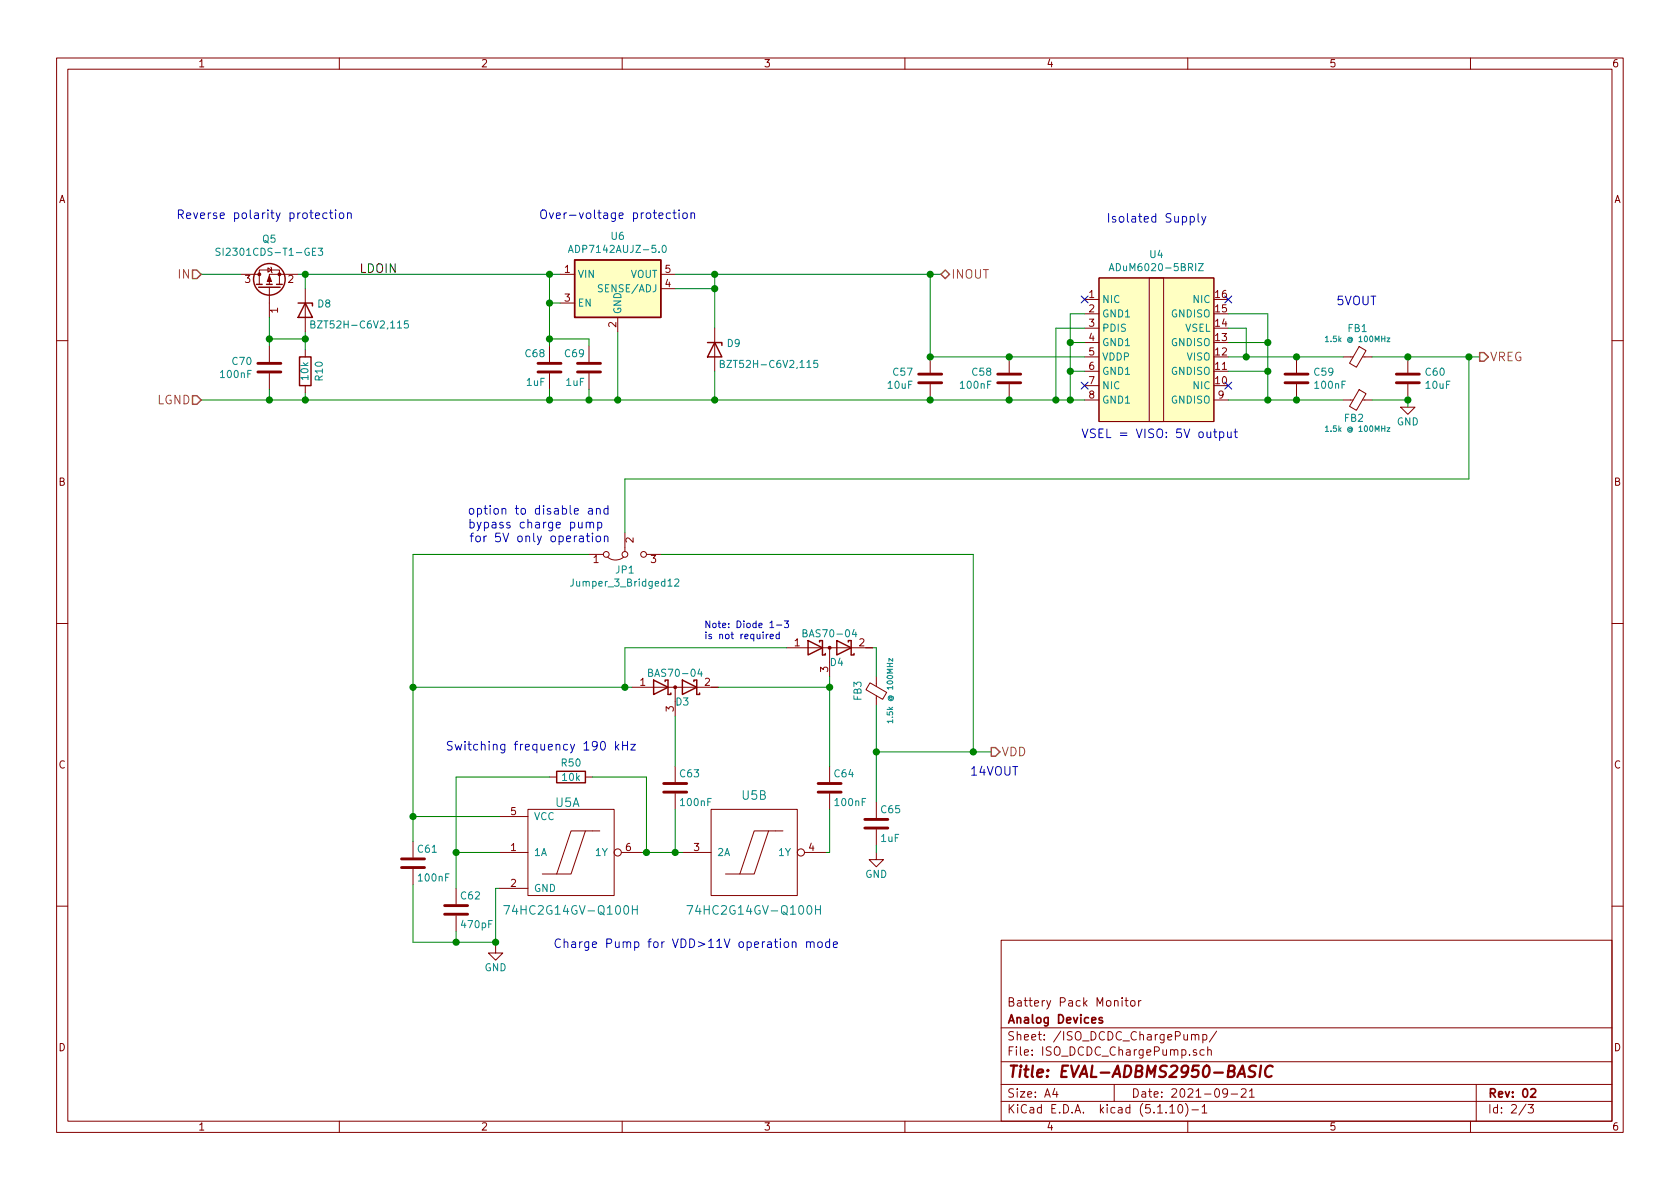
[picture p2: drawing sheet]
<svg xmlns="http://www.w3.org/2000/svg" width="297mm" height="210mm" viewBox="0 0 297 210" stroke-linecap="round" stroke-linejoin="round" font-family="sans-serif">
<g fill="none" stroke="#840000" stroke-width=".18">
<path d="M10 10.3h277v189.9h-277zM12 12.2h273v186.1h-273zM60 10.3v1.9M110 10.3v1.9M160 10.3v1.9M210 10.3v1.9M260 10.3v1.9M42.5 48.5h3.3M45.8 50.3v-2.6h3.6v2.6M47.4 47.4l.6 .3-.6 .4zM47.6 50.8v5.3M47.9 47.2l.1 .2v.7l.1 .2"/>
<path d="M52.7 48.5h-5.1v1.8M54 51v7.7M99.1 48.5h2.5M99.1 53.6h2.5M109.2 56.1v2.6M116.8 48.5h2.6M116.8 51h2.6M126.4 58v7.7M191.8 53h2.5M191.8 55.5h2.5M191.8 58h2.5M194.3 49.1h20.3v25.4h-20.3z"/>
<path d="M203.2 49.1h2.5v25.4h-2.5zM10 60.2h2M47.6 61.2v2.8M47.6 66v2.8M54 61.8v1.3M54 68.2v1.3M97.2 61.2v2.8M97.2 66v2.8M104.1 61.2v2.8M104.1 66v2.8M164.5 63.1v2.8M164.5 67.9v2.8"/>
<path d="M178.4 63.1v2.8M178.4 67.9v2.8M191.8 70.7h2.5M191.8 63.1h2.5M191.8 60.6h2.5M191.8 65.7h2.5M191.8 68.2h2.5M214.6 70.7h2.6M229.2 63.1v2.8M229.2 67.9v2.8M237.5 70.7h1.7M237.5 63.1h1.7"/>
<path d="M240.3 68.9l1.2 .7-1.7 3-1.2-.7zM240.3 61.3l1.2 .7-1.7 2.9-1.2-.7zM240.9 70.7h1.7M240.9 63.1h1.7M247.6 72h2.6l-1.3 1.3zM248.9 63.1v2.8M248.9 67.9v2.8M285 60.2h2M104.1 98h2.6M107.4 98.5a2.26 2.26 0 0 0 2.8 0M110.5 94.2v3.3M114.3 98h2.5"/>
<path d="M10 110.3h2M139.1 114.5h15.2M146.7 114.5v5.1M154.9 119.6v1.8M285 110.3h2M97.2 137.4h1.2M103.5 137.4h1.3M111.8 121.5h15.2M119.4 121.5v5.1M119.4 135.5v2.8M146.7 135.5v2.8M153.8 120.7l3 1.7-.7 1.3-3-1.7z"/>
<path d="M154.9 123.1v1.6M73 148.8v2.8M73 153.7v2.8M80.6 157.1v2.8M88.3 150.7h5M88.3 157.1h5M88.3 144.4h5M93.3 143.1h15.3v15.3h-15.3zM103.5 146.9h-2.5l-2.6 7.7h-2.5M106 146.9h-2.5l-2.5 7.7h-2.6M109.9 150.7h3.8M119.4 140.3v2.8"/>
<path d="M120.6 150.7h5.1M125.7 143.1h15.3v15.3h-15.3zM135.9 146.9h-2.6l-2.5 7.7h-2.5M138.4 146.9h-2.5l-2.6 7.7h-2.5M142.2 150.7h3.8M146.7 140.3v2.8M154.9 150.7v1.3h1.3l-1.3 1.3-1.2-1.3h1.2M154.9 141.9v2.7M154.9 146.7v2.8M10 160.2h2M80.6 161.9v2.8M87.6 167.3v1.2h1.3l-1.3 1.3-1.2-1.3h1.2"/>
<path d="M177 166.3h108v32h-108zM198.4 176.4v.2M198.4 176.9v1M198.9 176.9h.6M199.1 176.4v1.3l.4 .2M200 177.1l.2-.2 .4 .2 .1 .5-.1 .2-.4 .1-.2-.1zM201.3 176.9v1M201.8 176.9l-.5 .3M285 160.2h2M60 198.3v1.9M110 198.3v1.9M160 198.3v1.9"/>
<path d="M177 194.8h108M177 191.8h108M177 187.8h108M177 181.8h108M186.5 192.5l-.4 1h1M186.8 193v1M197 191.8v3M206.8 195.8l.5-.5v1.5M206.8 196.8h.9M208.5 195.4l.1-.1a.8 .8 0 0 1 .5 .8 .8 .8 0 0 1-.5 .7 1 1 0 0 1-.1-1.4zM209.6 195.1a1.71 1.71 0 0 1 0 2.3M210 198.3v1.9"/>
<path d="M210.7 183.1v-.1a.37 .37 0 0 1 .6 .1v.8M210.7 196.3h1.2M211.3 183.1l.2-.2 .4 .1 .1 .9M211.5 185.7l-.3-.1-.2 .2v.2l.5 .2v.3h-.5M212.5 195.8l.5-.5v1.5M212.5 196.8h.9M212.7 183l.4-.1 .3 .3-.1 .6h-.6M212.7 182.9v1.5M212.9 185.7l-.4-.1-.3 .3v.6l.3 .1 .4-.1M213.5 185.7l.2-.1 .4 .1 .1 .9M213.5 185.1v1.5M215.1 182.3l-1.3 2"/>
<path d="M217 193.2l-.1 .2a.48 .48 0 0 1-.6-.1v-.6a.48 .48 0 0 1 .6-.1l.1 .1a1.19 1.19 0 0 1-.2 1.2l-.5 .1M217.7 193.5h1.1M219.5 192.7l.2-.2h.3l.3 .2v.3v.2l-.9 .8h.9M220.9 193l.4-.5v1.5M220.9 194h.9M260 198.3v1.9M261 191.8v6.5M269.8 195.2l-1.2 2M270.2 195.3h.9l-.5 .6 .4 .1v.7l-.2 .1-.6-.1"/>
<circle cx="107.2" cy="98" r=".51"/>
<circle cx="110.5" cy="98" r=".51"/>
<circle cx="113.8" cy="98" r=".51"/>
<circle cx="109.2" cy="150.7" r=".63"/>
<circle cx="141.6" cy="150.7" r=".63"/>
</g>
<path d="M194.9 180a.37 .37 0 0 0-.6 .1l.1 .3 .5 .1 .1 .1-.3 .3-.4-.1M270.7 192.7l.2-.2h.3l.3 .5-.9 1h.9" fill="none" stroke="#840000" stroke-width=".3"/>
<path d="M222.1 188.5a.79 .79 0 0 0-1.2 .3v.2a.81 .81 0 0 0 .9 .6 .51 .51 0 0 1 .1 .5 .51 .51 0 0 1-.4 .3l-.8-.1M223 188.4l-.3 2M225 188.6a.87 .87 0 0 0-1 0 .87 .87 0 0 0-.3 1 .69 .69 0 0 0 .3 .8 .69 .69 0 0 0 .8-.1" fill="none" stroke="#840000" stroke-width=".41"/>
<g fill="none" stroke="#840000" stroke-width=".25">
<path d="M45.3 50.3h1.1M45.7 50.8h3.8M47.1 50.3h1M48.9 50.3h1M52.7 53.6h2.5v.5M54 53.6l1.2 2.5h-2.5zM101.6 46h15.2v10.1h-15.2zM53 63.1h2v5.1h-2zM125.1 60.6h2.5v.5M126.4 60.6l1.2 2.5h-2.5zM142.9 113.3l2.5 1.2-2.5 1.3zM144.9 113.5v-.2h.5v2.5h.5v-.2"/>
<path d="M148 113.3l2.5 1.2-2.5 1.3zM150 113.5v-.2h.5v2.5h.5v-.2M98.4 136.4h5.1v2h-5.1zM115.6 120.3l2.5 1.2-2.5 1.3zM117.6 120.5v-.2h.5v2.5h.5v-.3M120.6 120.3l2.6 1.2-2.6 1.3zM122.7 120.5v-.2h.5v2.5h.5v-.3"/>
<circle cx="47.6" cy="49.4" r="2.79"/>
</g>
<g fill="none" stroke="#008484" stroke-width=".18">
<path d="M38.9 44l-.5-.1-.2 .1v.4l.6 .2 .1 .3-.2 .3-.5-.1M55 57.3h.5l.2-.2-.1-.2-.6-.2v1.3h.4l.3-.1v-.3l-.3-.3M56.3 43.9h.7l-.4 .5 .4 .1v.5l-.2 .2-.5-.2M72.2 56.7h-.6l-.1 .6 .2-.1 .5 .1v.6l-.2 .1-.5-.1M100.5 44.6l.4-1.2 .4 1.2M100.6 44.3h.6M117.2 43.5l.2-.1a.67 .67 0 0 1 .4 .6 .67 .67 0 0 1-.4 .6l-.3-.2v-.2zM196.1 47.9l.4-1.3 .5 1.3M196.2 47.5h.6M211.9 46.6h.9l-.9 1.3h.9M234.3 59.7l.3-.3v1M245.2 59.8h.5l-.5 .6h.5"/>
<path d="M127.4 64.3h.5l.1-.2v-.3l-.6-.1v1.3h.4l.2-.1 .1-.3-.3-.3M144.6 63.7h-.7v.6l.2-.1 .5 .1v.6l-.3 .1-.4-.1M234.3 75.6l.3-.3v1M234.3 76.3h.6M234.3 60.4h.6M245.2 75.6h.5l-.5 .7h.5M101.3 102.4v.9a.39 .39 0 0 1-.4 .4M114.7 118.9h.5l.1-.2v-.2l-.6-.2v1.3h.5l.2-.2v-.2l-.3-.3M119.3 102.5l.5-.1 .2 .3-.7 1h.7M123.7 118.3l-.3 .9h.8M124 118.8v.8M142 112l.5-.1 .1-.2v-.2l-.6-.2v1.3h.5l.2-.2v-.2l-.3-.2"/>
<path d="M151 111.3l-.3 .9h.8M151.3 111.8v.8M157.8 116.4v.5l-.6-.5v.5M157.8 127.6h-1l.3 .2M157.8 127.3v.5M89.1 160.1h1l-.6 1.6M111.8 160.9h.9M112.7 160.1v1.6M121.5 160.1h1l-.7 1.6M144.2 160.9h.9M145.1 160.1v1.6"/>
</g>
<g fill="none" stroke="#840000" stroke-width=".51">
<path d="M45.6 65.8h4.1M45.6 64.3h4.1M95.1 65.8h4.1M95.1 64.3h4.1M102.1 65.8h4.1M102.1 64.3h4.1M162.4 67.7h4.1M162.4 66.2h4.1M176.4 67.7h4.1M176.4 66.2h4.1M227.2 67.7h4.1M227.2 66.2h4.1"/>
<path d="M246.9 67.7h4.1M246.9 66.2h4.1M117.3 138.6h4.1M144.7 138.6h4M71 153.4h4.1M71 151.9h4.1M117.3 140.1h4.1M144.7 140.1h4M152.9 146.4h4.1M152.9 144.9h4.1M78.6 161.7h4.1M78.6 160.1h4.1"/>
</g>
<g fill="#ffffc2" stroke="#ffffc2" stroke-width=".18">
<path d="M101.6 46h15.2v10.1h-15.2z"/>
<path d="M194.3 49.1h20.3v25.4h-20.3z"/>
</g>
<g fill="#840000" stroke="#840000" stroke-width=".18">
<path d="M47.6 48.8l.4 1h-.8z"/>
<circle cx="49.4" cy="48.5" r=".25"/>
<circle cx="45.8" cy="48.5" r=".25"/>
<circle cx="119.4" cy="121.5" r=".25"/>
<circle cx="146.7" cy="114.5" r=".25"/>
</g>
<g fill="none" stroke="#008400" stroke-width=".18">
<path d="M35.6 48.5h6.9M47.6 56.1v5.1M47.6 59.9h6.4M52.7 48.5h46.4M54 48.5v2.5M54 58.7v3.1M97.2 48.5v12.7M97.2 59.9h6.9v1.3M97.2 53.6h1.9M109.2 58.7v12M119.4 51h7M119.4 48.5h47"/>
<path d="M126.4 48.5v9.5M164.5 48.5v14.6h27.3M191.8 58h-5.1v12.7M191.8 55.5h-2.6v15.2M217.2 58h3.1v5.1M217.2 55.5h7v15.2M35.6 70.7h156.2M47.6 68.8v1.9M54 69.5v1.2M97.2 68.8v1.9M104.1 68.8v1.9M126.4 65.7v5"/>
<path d="M189.2 60.6h2.6M189.2 65.7h2.6M217.2 63.1h20.3M217.2 70.7h20.3M217.2 60.6h7M217.2 65.7h7M242.6 63.1h19M242.6 70.7h6.3v1.3M259.7 63.1v21.6h-149.2v9.5M104.1 98h-31.1v50.8M116.8 98h55.3v35M139.1 114.5h-28.6v7"/>
<path d="M146.7 119.6v15.9M154.3 114.5h.6v5.1M73 121.5h38.8M97.2 137.4h-16.6v19.7M104.8 137.4h9.5v13.3M119.4 126.6v8.9M127 121.5h19.7M154.9 124.7v17.2M154.9 133h20.4M73 156.5v10.1h14.6M73 144.4h15.3M80.6 150.7h7.7"/>
<path d="M88.3 157.1h-.7v10.2M113.7 150.7h6.9M119.4 143.1v7.6M146.7 143.1v7.6h-.7M154.9 149.5v1.2M80.6 164.7v1.9"/>
</g>
<path d="M34 47.7h.8l.8 .8-.8 .8h-.8zM166.4 48.5l.7-.8 .8 .8-.8 .8zM34 70h.8l.8 .7-.8 .8h-.8zM261.6 62.4h.8l.7 .7-.7 .8h-.8zM175.3 132.2h.7l.8 .8-.8 .7h-.7z" fill="none" stroke="#848400" stroke-width=".25"/>
<g fill="none" stroke="#0000c2" stroke-width=".18">
<path d="M57.8 37.7l-.4-.1-.3 .2v.7a.48 .48 0 0 0 .7 .1M58.2 37.6h.6M58.5 37.1v1.3l.3 .3M59.3 37.1v.2M59.3 37.6v1.1M60.1 37.8l.4-.2 .3 .3v.4l-.3 .4-.4-.1-.1-.3zM61.4 37.8l.2-.2 .4 .1 .1 1M61.4 37.6v1.1M118.5 37.7l-.4-.1-.2 .2v.7a.48 .48 0 0 0 .6 .1M119 37.6h.6M119.2 37.1v1.3l.1 .2 .3 .1M120.1 37.1v.2"/>
<path d="M120.1 37.6v1.1M120.8 37.8l.2-.2 .4 .2 .1 .5-.1 .3-.4 .1-.2-.2zM122.2 37.8l.2-.2 .4 .1v1M122.2 37.6v1.1M210.4 38.3h.5l.3 .3v.4l-.2 .2h-.6M211.8 37.8v1.3l.2 .2M212.5 38.3l.4 1M213.2 38.3l-.5 1.3-.2 .2M214.6 76.4h.5M214.8 75.9v1.3l.3 .2M215.6 76.4h.5l.3 .3v.4l-.2 .2h-.6M215.6 76.4v1.5"/>
<path d="M217 76.4l.1 .9 .4 .1 .2-.2M217.7 76.4v1M218.2 76.4h.6M218.4 75.9v1.3l.4 .2M83 90l.3-.1 .4 .1 .1 .6-.2 .3h-.3l-.3-.1zM83.1 92.4l.4-.1 .3 .2v.7a.48 .48 0 0 1-.7 .1M83.1 91.8v1.6M83.1 94.8h.6M83.7 94.3l-.4 .2v1.3M84.2 94.9l.2-.1 .5 .1v.6l-.1 .2-.4 .1-.2-.1zM84.4 92.3l.3 1.1M84.4 90l.5-.1 .2 .3-.1 .7h-.6"/>
<path d="M84.4 89.9v1.5M85.1 92.3l-.5 1.4-.2 .2M85.6 89.9h.6M85.6 94.8v1M85.8 89.4v1.3l.4 .2M86 94.8l-.3 .1-.1 .2M106.9 94.9l.2-.1 .3 .1 .1 .9M107.5 90l-.4-.1-.3 .3 .1 .7h.6M107.5 89.4v1.5M135.5 112.2v.7M135.8 112.2l-.3 .2M136.1 111h.7"/>
<path d="M136.2 112.6l.6-.2-.1-.2h-.4l-.1 .1v.6h.5M137.3 110.5h.9M137.8 112.2h-.4l-.2 .2 .1 .5h.5M137.8 111.8v1.1M138.7 109.8h.7l-.4 .5 .4 .1v.5l-.2 .1-.5-.1M106.3 131.2l.2-.1a.82 .82 0 0 1 .6 .6 .82 .82 0 0 1-.3 .9h-.1a.86 .86 0 0 1-.4-1.4zM108.8 131.1v1.5M109 132l.4 .6M109.4 131.6l-.6 .6M110.1 131.1v1.5M110.1 131.8h.8M110.9 131.1v1.5"/>
<path d="M111.5 131.6h.8l-.8 1h.8M140.1 166.7l.1-.1a.37 .37 0 0 1 .5 .1v.9M140.1 166.5v1.1M142.6 166.7l.1-.1a.37 .37 0 0 1 .6 .1v.9M142.6 166.5v1.1M143.3 166.7a.36 .36 0 0 1 .3-.2 .36 .36 0 0 1 .3 .2v.9M144.7 166.7l.2-.2 .4 .2 .1 .6-.2 .2-.3 .1-.2-.2zM146.7 166.6l-.4-.1-.3 .3 .1 .7h.6M146.7 166v1.6M147.3 167.1l.8-.2-.1-.3-.4-.1-.3 .2 .1 .8h.6"/>
</g>
<g fill="#008400" stroke="#008400" stroke-width=".25">
<circle cx="164.5" cy="48.5" r=".51"/>
<circle cx="189.2" cy="65.7" r=".51"/>
<circle cx="73" cy="121.5" r=".51"/>
<circle cx="126.4" cy="48.5" r=".51"/>
<circle cx="189.2" cy="60.6" r=".51"/>
<circle cx="126.4" cy="51" r=".51"/>
<circle cx="47.6" cy="70.7" r=".51"/>
<circle cx="47.6" cy="59.9" r=".51"/>
<circle cx="259.7" cy="63.1" r=".51"/>
<circle cx="126.4" cy="70.7" r=".51"/>
<circle cx="189.2" cy="70.7" r=".51"/>
<circle cx="186.7" cy="70.7" r=".51"/>
<circle cx="224.2" cy="70.7" r=".51"/>
<circle cx="119.4" cy="150.7" r=".51"/>
<circle cx="164.5" cy="63.1" r=".51"/>
<circle cx="87.6" cy="166.6" r=".51"/>
<circle cx="109.2" cy="70.7" r=".51"/>
<circle cx="146.7" cy="121.5" r=".51"/>
<circle cx="80.6" cy="150.7" r=".51"/>
<circle cx="248.9" cy="70.7" r=".51"/>
<circle cx="54" cy="70.7" r=".51"/>
<circle cx="114.3" cy="150.7" r=".51"/>
<circle cx="110.5" cy="121.5" r=".51"/>
<circle cx="172.1" cy="133" r=".51"/>
<circle cx="154.9" cy="133" r=".51"/>
<circle cx="73" cy="144.4" r=".51"/>
<circle cx="80.6" cy="166.6" r=".51"/>
<circle cx="220.3" cy="63.1" r=".51"/>
<circle cx="229.2" cy="63.1" r=".51"/>
<circle cx="97.2" cy="53.6" r=".51"/>
<circle cx="224.2" cy="65.7" r=".51"/>
<circle cx="97.2" cy="48.5" r=".51"/>
<circle cx="97.2" cy="59.9" r=".51"/>
<circle cx="224.2" cy="60.6" r=".51"/>
<circle cx="178.4" cy="70.7" r=".51"/>
<circle cx="104.1" cy="70.7" r=".51"/>
<circle cx="229.2" cy="70.7" r=".51"/>
<circle cx="97.2" cy="70.7" r=".51"/>
<circle cx="248.9" cy="63.1" r=".51"/>
<circle cx="54" cy="48.5" r=".51"/>
<circle cx="164.5" cy="70.7" r=".51"/>
<circle cx="54" cy="59.9" r=".51"/>
<circle cx="178.4" cy="63.1" r=".51"/>
</g>
<path d="M191.2 52.3l1.2 1.3M192.4 52.3l-1.2 1.3M216.6 52.3l1.2 1.3M217.8 52.3l-1.2 1.3M191.2 67.6l1.2 1.2M192.4 67.6l-1.2 1.2M216.6 67.6l1.2 1.2M217.8 67.6l-1.2 1.2" fill="none" stroke="#000084" stroke-width=".18"/>
<text font-size="2.8" fill="#840000" x="178" y="190.5">Title: EVAL-ADBMS2950-BASIC</text>
<g font-size="2.1" fill="#0000c2">
<text x="31.1" y="38.7">Reverse polarity protection</text>
<text x="95.2" y="38.7">Over-voltage protection</text>
<text x="195.6" y="39.4">Isolated Supply</text>
<text x="236.2" y="54">5VOUT</text>
<text x="191.1" y="77.5">VSEL = VISO: 5V output</text>
<text x="86.1" y="93.4">bypass charge pump</text>
<text x="86.6" y="91">option to disable and</text>
<text x="86.7" y="95.9">for 5V only operation</text>
<text x="78.7" y="132.7">Switching frequency 190 kHz</text>
<text x="171.4" y="137.2">14VOUT</text>
<text x="97.8" y="167.6">Charge Pump for VDD&gt;11V operation mode</text>
</g>
<g font-size="2.1" fill="#848400">
<text x="31.6" y="49.3">IN</text>
<text x="168.1" y="49.3">INOUT</text>
<text x="263.4" y="63.9">VREG</text>
<text x="27.8" y="71.5">LGND</text>
<text x="177" y="133.7">VDD</text>
</g>
<text font-size="2.1" x="63.5" y="48.3">LDOIN</text>
<g font-size="2.1" fill="#008484">
<text x="98.2" y="142.7">U5A</text>
<text x="131.2" y="141.4">U5B</text>
<text x="90.4" y="161.7">74HC2G14GV-Q100H</text>
<text x="122.8" y="161.7">74HC2G14GV-Q100H</text>
</g>
<g font-size="2.1" fill="#840000">
<text x="178" y="178">Battery Pack Monitor</text>
<text x="178" y="184">Sheet: /ISO_DCDC_ChargePump/</text>
<text x="178" y="181">Analog Devices</text>
<text x="178" y="186.7">File: ISO_DCDC_ChargePump.sch</text>
<text x="178" y="196.9">KiCad E.D.A. kicad (5.1.10)-1</text>
<text x="178" y="194.1">Size: A4</text>
<text x="200" y="194.1">Date: 2021-09-21</text>
<text x="263" y="194.1">Rev: 02</text>
<text x="263" y="196.9">Id: 2/3</text>
</g>
<g font-size="1.8" fill="#840000">
<text x="35" y="11.9">1</text>
<text x="85" y="11.9">2</text>
<text x="135" y="11.9">3</text>
<text x="185" y="11.9">4</text>
<text x="235" y="11.9">5</text>
<text x="285" y="11.9">6</text>
<text x="10.4" y="35.9">A</text>
<text x="285.4" y="35.9">A</text>
<text x="43.3" y="50">3</text>
<text x="51" y="50">2</text>
<text x="99.8" y="48.3">1</text>
<text x="99.8" y="53.3">3</text>
<text x="117.6" y="50.8">4</text>
<text x="117.6" y="48.3">5</text>
<text x="192.6" y="52.7">1</text>
<text x="214.9" y="52.7">16</text>
<text x="49.1" y="55.3" transform="rotate(-90 49.1 55.3)">1</text>
<text x="109" y="57.9" transform="rotate(-90 109 57.9)">2</text>
<text x="192.6" y="55.2">2</text>
<text x="192.6" y="57.8">3</text>
<text x="214.9" y="57.8">14</text>
<text x="214.9" y="55.2">15</text>
<text x="192.6" y="60.3">4</text>
<text x="192.6" y="62.9">5</text>
<text x="192.6" y="65.4">6</text>
<text x="214.9" y="65.4">11</text>
<text x="214.9" y="62.9">12</text>
<text x="214.9" y="60.3">13</text>
<text x="192.6" y="67.9">7</text>
<text x="192.6" y="70.5">8</text>
<text x="214.9" y="67.9">10</text>
<text x="215.4" y="70.5">9</text>
<text x="10.4" y="85.9">B</text>
<text x="285.4" y="85.9">B</text>
<text x="112" y="96" transform="rotate(-90 112 96)">2</text>
<text x="104.9" y="99.6">1</text>
<text x="115.1" y="99.6">3</text>
<text x="140.5" y="114.3">1</text>
<text x="146.4" y="118.8" transform="rotate(-90 146.4 118.8)">3</text>
<text x="151.9" y="114.3">2</text>
<text x="113.2" y="121.3">1</text>
<text x="119.1" y="125.8" transform="rotate(-90 119.1 125.8)">3</text>
<text x="124.6" y="121.3">2</text>
<text x="10.4" y="135.9">C</text>
<text x="285.4" y="135.9">C</text>
<text x="90.3" y="144.1">5</text>
<text x="90.3" y="150.5">1</text>
<text x="110.6" y="150.5">6</text>
<text x="122.7" y="150.5">3</text>
<text x="143" y="150.5">4</text>
<text x="90.3" y="156.8">2</text>
<text x="10.4" y="185.9">D</text>
<text x="285.4" y="185.9">D</text>
<text x="35" y="199.9">1</text>
<text x="85" y="199.9">2</text>
<text x="135" y="199.9">3</text>
<text x="185" y="199.9">4</text>
<text x="235" y="199.9">5</text>
<text x="285" y="199.9">6</text>
</g>
<g font-size="1.8" fill="#008484">
<text x="39.6" y="45.2">SI2301CDS-T1-GE3</text>
<text x="46.5" y="42.9">Q5</text>
<text x="101.5" y="44.7">ADP7142AUJZ-5.0</text>
<text x="108.1" y="42.4">U6</text>
<text x="197.1" y="47.9">ADuM6020-5BRIZ</text>
<text x="203.4" y="45.6">U4</text>
<text x="102.1" y="49.1">VIN</text>
<text x="106.3" y="51.7">SENSE/ADJ</text>
<text x="111.4" y="49.1">VOUT</text>
<text x="194.8" y="53.6">NIC</text>
<text x="211.1" y="53.6">NIC</text>
<text x="56" y="58.1">BZT52H-C6V2,115</text>
<text x="56.2" y="54.4">D8</text>
<text x="102.1" y="54.2">EN</text>
<text x="109.9" y="55.6" transform="rotate(-90 109.9 55.6)">GND</text>
<text x="194.8" y="56.1">GND1</text>
<text x="194.8" y="58.7">PDIS</text>
<text x="207.1" y="56.1">GNDISO</text>
<text x="209.5" y="58.7">VSEL</text>
<text x="238.4" y="58.7">FB1</text>
<text x="41.1" y="64.5">C70</text>
<text x="93" y="63.2">C68</text>
<text x="99.9" y="63.2">C69</text>
<text x="128.4" y="65.1">BZT52H-C6V2,115</text>
<text x="128.6" y="61.4">D9</text>
<text x="194.8" y="61.2">GND1</text>
<text x="194.8" y="63.7">VDDP</text>
<text x="207.1" y="61.2">GNDISO</text>
<text x="209.9" y="63.7">VISO</text>
<text x="39.1" y="66.8">100nF</text>
<text x="54.5" y="67.1" transform="rotate(-90 54.5 67.1)">10k</text>
<text x="57.1" y="67.3" transform="rotate(-90 57.1 67.3)">R10</text>
<text x="93.1" y="68.2">1uF</text>
<text x="100.1" y="68.2">1uF</text>
<text x="157.1" y="68.8">10uF</text>
<text x="158" y="66.4">C57</text>
<text x="170" y="68.8">100nF</text>
<text x="172" y="66.4">C58</text>
<text x="194.8" y="66.3">GND1</text>
<text x="194.8" y="68.8">NIC</text>
<text x="194.8" y="71.4">GND1</text>
<text x="207.1" y="66.3">GNDISO</text>
<text x="207.1" y="71.4">GNDISO</text>
<text x="211.1" y="68.8">NIC</text>
<text x="232.4" y="66.4">C59</text>
<text x="232.6" y="68.8">100nF</text>
<text x="252.1" y="66.4">C60</text>
<text x="252.2" y="68.8">10uF</text>
<text x="237.7" y="74.6">FB2</text>
<text x="247" y="75.2">GND</text>
<text x="108.9" y="101.4">JP1</text>
<text x="101.5" y="103.7">Jumper_3_Bridged12</text>
<text x="142.6" y="112.7">BAS70-04</text>
<text x="115.3" y="119.7">BAS70-04</text>
<text x="146.8" y="117.8">D4</text>
<text x="119.5" y="124.8">D3</text>
<text x="152.3" y="123.8" transform="rotate(-90 152.3 123.8)">FB3</text>
<text x="99.3" y="135.6">R50</text>
<text x="120.3" y="137.5">C63</text>
<text x="147.6" y="137.5">C64</text>
<text x="99.5" y="138.1">10k</text>
<text x="120.5" y="142.5">100nF</text>
<text x="147.8" y="142.5">100nF</text>
<text x="155.9" y="143.8">C65</text>
<text x="94.4" y="145">VCC</text>
<text x="155.8" y="148.9">1uF</text>
<text x="73.9" y="150.8">C61</text>
<text x="74.1" y="155.9">100nF</text>
<text x="94.4" y="151.4">1A</text>
<text x="105.4" y="151.4">1Y</text>
<text x="126.7" y="151.4">2A</text>
<text x="137.8" y="151.4">1Y</text>
<text x="153" y="155.2">GND</text>
<text x="81.6" y="159">C62</text>
<text x="94.4" y="157.7">GND</text>
<text x="81.7" y="164.1">470pF</text>
<text x="85.7" y="171.7">GND</text>
</g>
<g font-size="1.7" fill="#0000c2">
<text x="124.5" y="111.1">Note: Diode 1-3</text>
<text x="124.5" y="113">is not required</text>
</g>
<g font-size="1.4" fill="#008484">
<text x="235.1" y="60.5">1.5k @ 100MHz</text>
<text x="235.1" y="76.3">1.5k @ 100MHz</text>
<text x="157.9" y="127.1" transform="rotate(-90 157.9 127.1)">1.5k @ 100MHz</text>
</g>
</svg>
